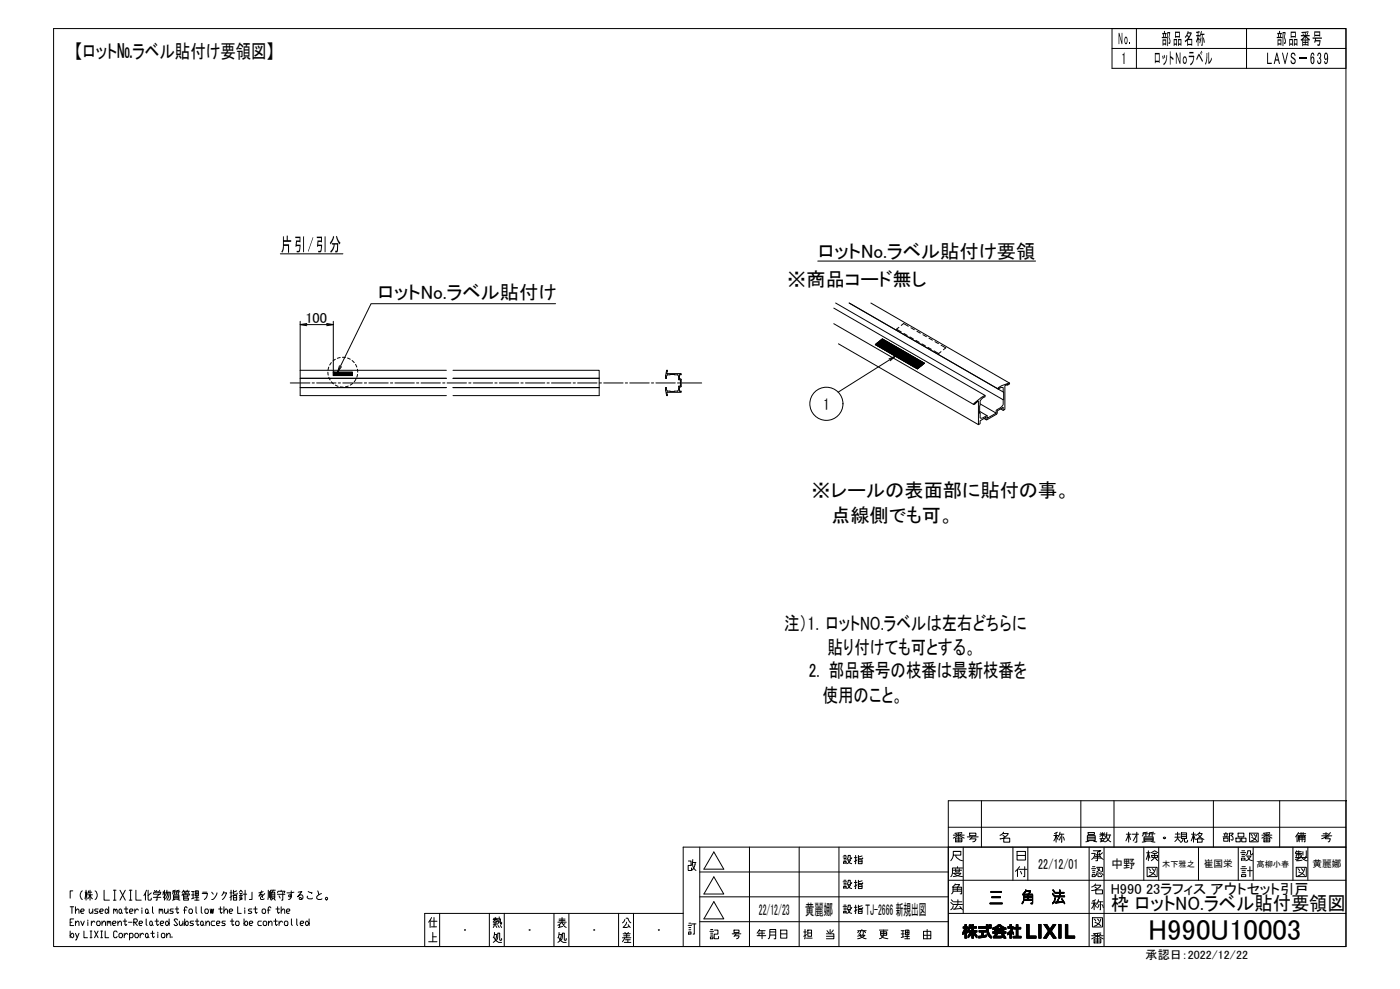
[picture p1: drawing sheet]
<svg xmlns="http://www.w3.org/2000/svg" width="841mm" height="594mm" viewBox="0 0 841 594" stroke-linecap="round" stroke-linejoin="round" font-family="sans-serif">
<!-- layer: TOS_WA -->
<g fill="none" stroke="#000" stroke-width=".6">
<path d="M32 17h777v552h-777zM668 17h141v24h-141zM683 17v24M749 17v24M668 29h141M570 497h239M590 481v28M603 500l-2 2M635 500l-2 1M637 500l-1 3M649 481v28M669 481v28"/>
<path d="M678 500v6M683 500v6h-1M689 500h-2l-1 2M693 500h-2l-1 2M707 500v3l-1 2M717 500v6M721 500l-3 2M729 481v28M769 481v28M809 481h-239v88v-60h239h-399v60M809 481h.1M809 481v88h-554v-20h155"/>
<path d="M414 517h1v3h-2l1 3h1v-2M416 519a5 5 0 0 0 2 4M416 518h2M416 516l-1 4M418 518l-1 3-2 2M420 509v60M429 512l6 10h-12zM450 509v60M480 509v60M504 509v60M506 515h3M507 518h1h-1z"/>
<path d="M507 514h1M507 517h1M507 516h1M509 516h2l-2 3M510 517v1l2 1M512 515l-1 1v-2h-1l-1 2M513 515h2M514 514v5M515 516l-2 1M516 514v2h2v-1M516 516h2v3h-2zM516 518h2"/>
<path d="M518 514l-2 1M573 503l3-1 3 1M573 502h6M573 514h4v-3h-4v3l-2 3M573 511h4M574 503h4v3h-4zM574 501h1M574 505h4M574 514l1 1 3 2M576 500v3M576 503v3M578 500l-4 1"/>
<path d="M578 501h-1M579 509v40M581 503h7M582 504h4l-1 1-1 1M582 500h4v2h-4zM584 503l-1 1M601 504h.1M602 501h4a6 6 0 0 1-5 3M602 502l2 1M603 503h4v3h-4zM608 509v20M611 511h5v6h-5z"/>
<path d="M611 514h5M617 509v20M633 502h3M634 500v6M636 504l-2-2-1 3M637 501h2M637 503l-1 2M638 501v5M639 503v2M653 502h5v3h-5zM653 503h5M653 504h5"/>
<path d="M654 500h3v1h-3zM654 505l-2 1M654 509v60M656 513h2l-1 2-1 1M657 511h4l-2 1v5h-1M657 505l2 1M657 515h4M658 514h3M658 513h2M660 512a4 4 0 0 0 3 4M661 502l1-1 2 1M661 504h3"/>
<path d="M661 501h3M661 500l1 1M662 512l-1 1M662 503l-1 2 3 1M662 500v3M663 509v60M663 504a2.1 2.1 0 0 1-2 2M664 500l-1 1M665 502a4 4 0 0 0 2 4M665 502h2M665 500l-1 3M667 502l-1 2-2 2"/>
<path d="M677 501h2M679 504l-1-3-2 4M680 501h4M683 501l-2 4M687 501h3M687 509v20M687 503h6v2h-6zM687 504h6M688 505l-2 1M688 501v1M689 512h2M690 511v6"/>
<path d="M691 501h3M691 515l-1-3-1 4M692 512l2-1 2 1M692 505l2 1M692 514h3v1h-3zM692 501v1M692 513h3M694 513v2l-2 2M694 515l1 1M695 516l1 1M696 509v20M706 503h3"/>
<path d="M706 501h3M707 503l2 2M710 500h3v4h-3zM710 503h3M710 501h3M711 504l-1 1-1 1M712 504v2h1v-1M716 501h2M718 504l-1-3-1 4M719 504h3v2h-3zM720 509v20M720 501l3 3"/>
<path d="M720 501h2l-1 2-3 1M735 503h3M735 503h3v2h-3zM735 501h3M736 501v2M736 500v1M737 501v2M740 504h1a1.9 1.9 0 0 0-2-2l2-2h-2v6M742 503h3v3h-3zM744 500h3v3h-3zM744 509v20M745 512h3"/>
<path d="M746 516h2v1h-2zM746 503h3v3h-3zM746 514h2M746 513h2M746 511h2M749 514h3l-2 3h-2M750 515v1l2 1M751 500h5v6h-5zM752 501v1M752 503l3 2M752 513l-1-2h-1l-1 2-1 1M753 509v20"/>
<path d="M753 501l1 1M755 501a5 5 0 0 1-3 4M758 503l3-1 3 1M758 502h6M759 503h4v3h-4zM759 505h4M759 501h1M761 500v3M761 503v3M763 500l-4 1M763 501h-1M777 509v20"/>
<path d="M778 513h4M778 515h7M779 515v-2h3v2h-1M779 512h-1M779 511v1h3M779 502l-1 1M780 516v1M780 500l-1 2v4M780 501h4M780 511v4M780 506v-4h4v4h-1M780 504h4"/>
<path d="M780 503h4M781 515l-3 1M782 500v1M782 515h.1M782 502v4M782 515l3 2M782 517h-3M783 512v2M783 500v1M784 516h-1M784 502h-4v3M785 511v4h-1"/>
<path d="M786 509v20M794 502h6M795 501h3M796 503v1h3v1l-1 1M797 500v2M798 503h-2M799 500l-2 2-3 2M44 535h-2v5M49 535a3 3 0 0 0 0 5M51 536h1M52 535v6M52 539v-3l-1 4"/>
<path d="M53 540l1-2 2 2M53 538h3M53 536h2M53 535v2M54 535v6M57 535a3 3 0 0 1 0 5M63 535v6h3M68 535h2M69 535v6M72 535l3 6M75 535l-3 6M78 535h1"/>
<path d="M78 535v6M82 535v6h3M87 536v5M88 535l-2 3M89 535v5l2 1v-1M91 536l-2 2M92 537v-1h5l-1 1M92 539h5M93 537h3l-2 1v3M93 535v1M94 535v1M96 535l-1 1"/>
<path d="M98 536h1M98 536v2M99 535v6M99 538l-1 1M100 536h2v4l-1 1M100 535l-1 3M101 536l-2 4M102 536l-2 5M104 536h2M104 538h3v2h-3zM104 538h3M104 539h3"/>
<path d="M105 536v1M105 535h-1v2M106 536h2M107 536v1M108 535h-2v2M109 538l1-1h4l-1 1M110 535h2M110 538h3v1h-3zM110 540h3v1h-3zM110 535l-1 1M110 539v1M111 535v1"/>
<path d="M112 536v1M112 535h2M113 535l-1 1M113 535v1M115 538h2M115 536h2M116 536v4M117 539l-2 1M117 539h2M117 535h2v3h-2zM117 537h2M118 535v6"/>
<path d="M121 537h4l-1 2-1 1M122 536h2M127 536l1 1M130 536l-2 4h-1M133 538l1-2h2l-1 3-1 1M135 536h-1M138 536h1M139 535v6M139 538l-1 1M140 535v2h2v-1M140 538h2v3h-2zM140 539h2"/>
<path d="M142 535l-2 1M144 536l1-1 1 1M144 538h2M144 539v1M144 537h1M145 537v3M145 539v1M146 540l-2 1M146 537h2M147 535v6M151 536v4h-1M157 535l-1 3 1-1 1 2"/>
<path d="M158 536h-2M159 537l-3 2 1 1h2M161 535v5M162 535v4M163 535v5M163 535h2M163 536h2v4h-2zM163 538h2M163 537h2M164 540l-1 1M164 535v1M164 540l1 1"/>
<path d="M167 536v-1h4v1M167 537h4M168 538v1M169 535h.1M170 536v5h-1M175 535v3h-2h1h1v1l-2 1M177 536h-5M179 536h2l-2 3 1-1h1l1 2h-1h-1l1-1v1M185 538v1v1h3M185 536h2v1M191 535l1 3M193 537a3 3 0 0 0-3 3h1h2"/>
<path d="M420 539h150M420 524h150M429 527l6 10h-12zM506 530h3M507 532h1v1h-1zM507 529h1M507 532h1M507 531h1M509 531h2l-2 3M510 532v1l2 1M512 530l-1 1v-2h-1l-1 2M513 530h2"/>
<path d="M514 529v5M515 531l-2 1M516 529v2h2v-1M516 531h2v3h-2zM516 533h2M518 529l-2 1M570 529h239M572 537l1-1v-3h5v4h-1M573 535h5M573 534h5M573 525h4l-1 1-3 1M573 523h5"/>
<path d="M573 525l2 1 3 1M574 531h2l-1 2v2M574 531l-2 2M574 522v2h2v-2M575 521h.1M578 521h-6v4l-1 2M595 536h7M595 535h7M596 539h5M611 522l-1 1M612 522h5M612 521l-1 1v5"/>
<path d="M613 523l1 2M615 537h5v6h-1h1v-5h-5v3l-1 2 1-2zM615 537h5v5h-1h1v-5h-5v4l-1 1 1-1zM615 537h5v6h-1h1v-6h-5v4l-1 2 1-2zM615 539h5M616 521v6h-1M616 535h3l-1 2 1-2h-3h3l-1 2 1-2h-3h3l-1 3 1-2h-3M616 535l-2 2zM616 535l-2 3zM616 535h3l-1 2v4M616 534l-2 3M632 537l2 2"/>
<path d="M633 535l1 2M633 535l1 1M633 534l1 2M634 538l-2-1 2 1M634 540l-1 1-1 2 1-2zM634 540l-1 1-1 2M634 539l-1 2-1 1 1-1zM634 539l-1 2-1 2 1-2zM634 538h6M634 539h6M634 536h5M634 537h5"/>
<path d="M637 535v4l-2 3 2-4zM637 535v4l-2 3 2-3zM637 534v4l-2 4M637 535v3l-2 4 2-4zM656 522h2M656 525h2v2h-2zM656 524h2M656 523h2M656 521h2M658 532h3a6 6 0 0 1-5 3M658 533l1 1M658 531l-2 2"/>
<path d="M658 535h4v2h-4zM659 521h3v2l-1 1M659 525l-1 1M659 522l2 1M660 524v2l2 1v-1M660 524l1 1M660 521a2.2 2.2 0 0 1-1 3M662 525l1 1M689 521h6v6h-6zM690 522l1 1M691 524l3 2M692 522l1 1"/>
<path d="M694 522a5 5 0 0 1-4 4M745 522h4M746 525h2v2h-2zM746 524h2M746 523h2M746 521h2M749 523h3M751 521v6M779 521h6v6h-6zM780 522l1 1M780 524l4 2M782 522l1 1"/>
<path d="M784 522a5 5 0 0 1-4 4M42 545h2M42 554h1M42 559v4M43 545v4M44 552h-2v4h2M45 547l2-1v3M45 555l2-2v3M45 545v4M45 553v3M49 547h1h1l-1-1h-1v1v2h1M49 553l1 3 1-3"/>
<path d="M50 559v4h3M53 553h.1M53 554v2M54 546v3l2-2M54 559h1M55 559v4M55 553v3M56 546v3M57 559l2 4M57 554l-1-1-1 2M59 553h1v1v2h-1l-1-1zM59 546h-2v1l2 1-1 1h-1"/>
<path d="M59 559l-2 4M60 547h2v-1h-1l-1 1 1 2h1M61 559h1M61 559v4M61 555l2-2v3M61 553v3M63 559v4h2M64 546l1 1-1 2-1-1zM64 554l1-1 1 2M64 553v3M65 545v4M66 554v-1l1 1v2"/>
<path d="M68 555h1l1-1-1-1h-1v1v1v1h1M68 541h2M68 547l1-1v1M68 546v3M69 547l1-1v1v2M70 560v-1h-1l-1 1v3h1h1M71 555l1-2 1 3M71 553v3M72 546l1 1v2l-2-1zM73 548l1 1M74 553h2M75 546h2"/>
<path d="M75 552v3l1 1v-1M76 545v3v1l1-1M77 554h2M78 541h1M78 547h1h1l-1-1h-1v1v1v1h1M80 554h2v-1v-1h-2v4M81 554l1 2M81 546v3M83 547l-1-1-1 1M84 555h1l1-1-1-1h-1v1v2h1M85 545v1M85 547v2"/>
<path d="M88 552v3v1M88 546l1 1-1 2-1-1zM89 548v1M90 553l2 1-1 2-1-1zM92 555v1M92 545v3v1M92 559v4h1M93 553h2M94 552v3l1 1v-1M95 560v1M96 547v-1l1 1M96 546v3"/>
<path d="M96 555h2v-1v-1h-1l-1 1 1 2h1M97 547v-1l1 1v2M99 546v3l2-2M100 553l2 2-1 1-2-1zM101 546v3M102 552v4M104 546h-1l-1 1 2 1v1h-2M105 540l-1 1M105 546h2M106 545v3l1 1v-1M107 553l-1-1h-1v1l2 2-1 1h-1v-1M107 540l1 1"/>
<path d="M108 553v3l2-1M110 553v3M110 547h2M111 552v4M112 553l1 1v2l-2-1zM112 545h-1v4M114 546h1l1 1-1 2h-1l-1-1zM116 553h-1l-1 1 2 1v1h-2M117 541h3M117 553h2M118 545v3v1M118 552v3l1 1v-1"/>
<path d="M121 545v3v1M121 553l1 1v2l-2-1zM122 555l1 1M124 546h1v1v2h-1l-1-1zM124 555l1-2 1 3M124 553v3M126 546l1 3v-3l1 3v-3M129 553h-2v1v2h2M130 555h2v-1v-1h-1l-1 1 1 2h1M131 546h2M132 545v3l1 1v-1M135 547l1-1 1 3"/>
<path d="M135 545v4M135 553h-1l-1 1 1 1h1v1h-2M138 547h1h1l-1-1h-1v1v1v1h1M138 553h2M139 552v3l1 1v-1M142 553h1l1 1-1 2h-1v-1zM143 545v4h2M147 552v4M147 545v1M147 547v2M148 553l1 1-1 2-1-1zM150 555h1l1-1-1-1h-1v1v2h1"/>
<path d="M151 546h-1l-1 1 2 1v1h-2M152 546h2M153 545v3l1 1v-1M157 553h-2v1v2h2M158 546h1l1 1-1 2h-1l-1-1zM159 553h1v1v2h-1l-1-1zM161 547h1M161 555l2-2v3M161 553v3M163 545h-1h-1v4M164 553h3M166 552v3v1l1-1"/>
<path d="M166 546h2M167 545v3v1l1-1M168 553v3M169 547l2-1v3M169 545v4M170 554l-1-1-1 2M171 553h1l1 1-1 2h-1v-1zM172 547h2v-1h-1l-1 1 1 2h1M175 552v3l1 1M178 552v3l1 1M180 555h2l1-1-1-1h-1l-1 1 1 2h1M184 553l2 2-1 1-1-1z"/>
<path d="M186 552v4M258 553l-1 1M259 553h4M259 557h3M259 551l-1 2v4M261 551v6M264 549v20M279 559h.1M294 549v20M296 554h2M296 552h3M297 556l-1 1"/>
<path d="M297 552l-1 2M297 554v1M298 551v1h-2h3M298 556v1M298 552v1h1M298 555l-2 1M299 552h2v3v-1M299 553l1 1M299 556l1 1M300 551v2l-1 2M301 556v1M303 549v20"/>
<path d="M318 559h.1M333 549v20M335 556l1-1v2M335 554h5M336 552h3M336 553h3M338 554l1 2 1 1M338 551v3l-2 1M338 556l-3 1M339 555h-1M342 549v20M357 559h.1"/>
<path d="M372 549v20M375 552l-1 2M376 552h1l2 2M376 554l-2 3 4-1M377 555l2 2M381 549v20M395 559h.1M413 556h2M414 560h1v1h-1zM414 558h1M414 557h1M414 555h1"/>
<path d="M415 555h3M417 555v6h-1M420 554h150M426 559h3M427 558h1M429 542l6 10h-12zM429 559h2v2h-2v3h2l1-1M441 559h3v1h-3zM456 559l-1 2M456 558v1h4M458 559v5M462 560h4"/>
<path d="M469 559h4v5h-4zM483 560h1M484 558l-1 6M485 559h3v3h-3zM497 559l1 1M499 558v3M501 559l-2 1M506 545h3M507 547h1v1h-1zM507 546h1M507 544h1M509 546h2l-2 3"/>
<path d="M510 547v1l2 1M512 545l-1 1v-2h-1l-1 2M513 545h2M514 544v5M515 546l-2 1M515 559h5M516 544v2h2v-1M516 546h2v3h-2zM516 547h2M516 559l-1 1M517 559l-1 2M518 558v1"/>
<path d="M518 544l-2 1M519 559l-1 2M519 559l1 1M528 559h5M529 560h4v2h-4zM531 559v3l-2 2h-1M541 559h2M542 559v4M544 559h2v2h-2zM545 559v5M555 559h4v5h-4zM557 558v6"/>
<path d="M570 549h239M571 542l1 1M571 541l2 1M573 544l-2 2M573 543h5M573 542h5M575 541v2l-2 3M577 544l1 2M577 546h-4M578 560v1M579 557v1M579 560v1"/>
<path d="M579 559v2M579 559v1M579 558v2M580 557v3M580 555h1v2v1v1v1v4h-1v-4l-2 1 2-3h-1v-1h1zM580 555v9M581 555v9M581 557v1M581 558v2M581 559v1M582 557v2M582 559v1"/>
<path d="M582 557v1M582 556h1v1h1v-2h1v2h2v1h-2v1h2v1h-1l1 2v1l-2-3v4h-1v-4l-3 3v-1l2-2h-1v-1h2v-1h-1l-1 1zM582 556v2M583 556v2M583 559v1M583 559v3M583 556h.1M583 557v1M583 559v2M584 557v1M584 559v2M584 555v9"/>
<path d="M585 555v9M585 557v1M585 559v2M585 559v3M586 557v1M586 559v3M586 559v1M587 559v1M588 557h5v-2h1v2h2v1h-2l2 6-3-3v-3h-5zM588 557v1M588 559h4v1h-1v2h2v1h-5v-1h2v-2h-2zM588 559v1"/>
<path d="M589 557v1M589 559v1M590 557v1M590 559v1M590 559v4M591 557v1M591 559v4M591 559v1M592 557v1M592 559v1M593 555v4M593 555v5"/>
<path d="M593 555v6M593 555v7M594 557v1M594 558v4M594 559v3M594 556h2h-2zM594 556h.1M595 556h.1M595 557v1M595 543h7M595 542h7M596 557l4-1h1l3 1v1l-6 1v-1h-2z"/>
<path d="M596 560h8v1h-5v1h3v-1h1l1 3h-1v-1h-6v-1l1-1h-2zM596 557v1M596 560v1M597 557v1M597 560v1M598 557v2M598 560v1M598 558l2-2 3 2zM598 560v3M599 556v3M599 560v3M599 556v2"/>
<path d="M599 558v1M599 560v2M599 556v1M599 560v1M600 556v1M600 558v1M600 560v1M600 556h.1M601 556v1M601 558v1M601 560v1M602 556v1"/>
<path d="M602 558v1M602 560v1M602 556v2M602 557v2M603 557v2M603 560v1M603 557v1M604 557v1M604 560v1M605 557v1M606 557v1M606 560v1"/>
<path d="M607 557v1M607 559v2M607 555h1v2h1l-1 2 1 1v1l-1-1v4h-1v-3l-2 1v-2l3-2h-3v-1h2zM607 555v3M607 559v5M607 558v6M608 555v9M608 557v3M608 557v4M608 557v2M608 560v1M608 557v1"/>
<path d="M609 557v1M609 560v1M610 557v1M610 555h2v2h1v1h-1v4h1v1h-4v-1h1v-4h-1v-1h1zM611 555v8M612 557v1M613 557v1M614 543l1-2v-3h5v5h-1M615 541h5M615 540h5M617 555h1v7h4v2h-5zM617 555v9"/>
<path d="M618 555v9M624 555h1v9h-1zM624 555v9M625 555v9M627 555h2l2 3 2-3h1l-2 4 2 5h-1l-2-4-2 4h-2l3-5zM627 555h.1M627 555v1M628 555v1M628 555v2M629 555v3M629 556v2M629 556v3"/>
<path d="M630 556v3M630 560v2M630 557v5M630 557v4M630 558v3M631 558v3M631 558v2M631 557v4M631 557v5M632 557v5M632 557v2M632 560v2"/>
<path d="M632 556v3M632 556v2M633 555v3M633 555v2M634 555v1M634 542l5-1-5 1h5h-5h5h-5h1h4M634 555h.1M636 555h1v9h-1zM636 555v9M637 555v9M638 540l2 3M640 542l-2-2 2 3"/>
<path d="M640 555h1v7h5v2h-6zM640 555v9M641 555v9M656 542h3M656 551h6v6h-6zM657 552l1 1M657 541v5M658 554l3 2M658 541h-2M659 545l-2-3-1 4M659 552l1 1M660 542h3"/>
<path d="M660 541l-1 2M660 543l-1 2M661 542v4M661 552a5 5 0 0 1-4 4M662 543l1 2M43 561h1v2l-2-1zM45 561l1 2M47 561l-1 4h-1M54 563h1M61 563h1M72 561h1h1l-1 2h-1h-1zM75 561v2"/>
<path d="M77 561h-1l-1 1M78 561h1h1l-1 2h-1M78 561v4M82 561h1v2h-1h-1zM84 561v2M86 561h-1l-1 1M88 561h1l-1 2h-1zM89 563h.1M91 561h2M95 561v2M97 561h2v2h-2zM100 562l2-1v2"/>
<path d="M100 561v2M103 563h.1M257 566h6M260 563h2M260 560v6M297 563l1 2 2 1h1M297 561h1l-1 4-1 1M297 560l-1 3M301 564v1h-1v-4h-1v3l-1 1M335 563l2 2 1 1h2M336 561h1l-1 4-1 1M336 560l-1 3"/>
<path d="M340 564v1h-1v-4h-1v3l-1 1M374 563h5M374 561h5M375 562h3M375 566h4M375 563l-1 3M375 560l1 1M376 564h3M376 561v2M377 564v2M378 560l-1 1M427 563h1v1h-1z"/>
<path d="M427 561h1M427 562h1M440 561h5M441 563l3-1-1 2h-1M442 561l-1 1M455 562h5M459 561h-3v1M462 564v-2v-4h4v6h-1M462 562h4M469 561h4M484 561l-1 1M485 564h3"/>
<path d="M485 560h3M496 561h5v3h-5M496 562h5M517 562l3 2M517 562h3l-5 2M517 561l-2 1M529 561h4M529 562l1 1 3 1M541 561h2M543 563h-2M544 564h2M544 563h2"/>
<path d="M544 560h2M555 562h4M582 562v1M582 561v2M583 560v2M586 560v2M586 561v1M586 561v2M587 562v1M588 562v1M589 562v1M590 562v1"/>
<path d="M591 562v1M592 562v1M593 562v1M594 560v2M594 561v2M595 561v2M595 562v1M595 562v2M597 562v1M598 562v1M598 561v2M599 562v1"/>
<path d="M600 562v1M601 562v1M602 562v1M602 561h.1M602 561v1M602 561v2M603 561v2M603 562v2M604 562v2M604 563v1M605 560v2M609 562v1"/>
<path d="M610 562v1M612 562v1M613 562v1M618 562v2M619 562v2M620 562v2M621 562v2M622 562v2M627 563v1M628 563v1M628 562v2M628 561v3"/>
<path d="M629 561v2M629 560v3M629 560v2M632 560v3M633 561v2M633 561v3M633 562v2M634 562v2M634 563v1M642 562v2M643 562v2M644 562v2"/>
<path d="M645 562v2M646 562v2M656 564l3-2 4 2M656 562h7M657 564h4v2h-4zM657 561l1 1M657 565h4M659 561v3M659 564v2M661 560l-4 1M661 561l-1 1"/>
<circle cx="700" cy="503" r=".6"/>
<circle cx="196" cy="540" r=".7"/>
</g>
<!-- layer: TOS_S1 -->
<g fill="none" stroke="#000" stroke-width=".6">
<path d="M501 194l84 49M501 185l91 53M502 182l101 58v3l-4 3-1 2M510 182l93 53v5M510 182l90 52M523 182l83 48M540 197l-1 1 2 1M541 195l2-1 3 2M547 197l2 1M551 199l2 1M504 207l84 48M526 207l4-3 25 14-4 4z"/>
<path d="M543 200l2 1M547 202l2 2M550 204l2 2M554 207l2 1M554 201l3 1M557 209l2 1M558 203l2 1M561 211l3 1 1-1M562 205l2 1M565 207l3 2-1 1M180 233h88M180 227h88"/>
<path d="M200 224h12v2h-12zM268 222h-88v16h88M272 222h88v16h-88M272 233h88M272 227h88M401 223v1h8v1h-1v3h1v4h-1v3h1v1h-8v2M401 223v-1l-1 5 1-2h6l1 3h1v2v2h-1l-1 3h-6l-1-2 1 5M401 238h.1M401 223h.1M603 235v-2h-2l-1 1v-1l6-3v1l-2 1v14l-1 1-2-1M605 231h.1M589 247l4 3"/>
<path d="M589 243l9 5-5 3v-1l-3 1h-1v-3M591 251l2 1M603 247v-2l-4 2v2l-6 3-1-1-3 2v2h-1v-14l-3 2 7-5-3 3v7"/>
</g>
<!-- layer: TOS_K1 -->
<path d="M180 227h88M180 233h88M272 227h88M272 233h88" fill="none" stroke="#000" stroke-width=".6"/>
<!-- layer: TOS_K3 -->
<g fill="none" stroke="#000" stroke-width=".6">
<path d="M174 230h12M188 230h1M190 230h12M203 230h2M206 230h12M219 230h1M222 230h11M235 230h1M237 230h12M250 230h2M253 230h12M266 230h1"/>
<path d="M269 230h11M282 230h1M284 230h12M297 230h2M300 230h12M313 230h1M316 230h11M329 230h1M331 230h12M344 230h2M347 230h12M360 230h1"/>
<path d="M363 230h11M376 230h1M378 230h12M391 230h2M394 230h12M407 230h1M410 230h12"/>
</g>
<!-- layer: TOS_S1 -->
<path d="M200 224l12 2v-2zM200 224l12 2h-12z" fill="#000" stroke="#000" stroke-width=".6"/>
<!-- layer: TOS_K2 -->
<g fill="none" stroke="#000" stroke-width=".6">
<path d="M199 218l-1 1M201 216l-1 1M204 215h-1M206 215h1M209 215l1 1M212 217l1 1M214 219v2M197 224v1M198 221l-1 1M198 227v1M199 229l1 2M201 231l2 1"/>
<path d="M204 232l2 1M209 232h-2M212 230l-2 1M214 228l-1 1M215 222v2M215 225l-1 2"/>
</g>
<!-- layer: TOS_M1 -->
<g fill="none" stroke="#000" stroke-width=".6">
<path d="M168 152h38M491 157h131M180 193v29M184 195h12M200 193v31"/>
<circle cx="496" cy="243" r="10"/>
</g>
<!-- layer: 0 -->
<path d="M180 195h4M184 194l-4 1 4 1M196 194l4 1-4 1M196 195h4M334 182h-111l-20 42M204 220l-1 4 2-4M534 216l4-2-3 3M538 214l-34 22" fill="none" stroke="#000" stroke-width=".6"/>
<!-- layer: TOS_M1 -->
<g fill="#000">
<path d="M726 31v1v5l2-2-2 3zM725 32v3l-1 4z"/>
<path d="M796 32h1l1 2v3l-1 2-2-2h1l1 1v-2v-1l-1 1v-1zM796 32v2l1 1v-1z"/>
<path d="M199 146h4v6h-2v-1l1-1 1-3h-2l-1 2-1 3-1-1 2-2v-2h-1zM200 142h1l-2 5-1-1zM202 142l3 4-1 1z"/>
</g>
<!-- layer: TOS_K5 -->
<g fill="none" stroke="#000" stroke-width=".6">
<path d="M526 207l1 1M526 207l3-3 11 11 4-4M527 208l4-4 14 14 3-4 6 6M527 206l4 4 4-4 14 14M527 206l-1 1M527 206l5 5M528 206l5 5M528 205l6 7M528 205l7 7 4-3M528 205l8 8 3-4M528 205l8 8 4-4M528 205l9 9 4-4 11 11"/>
<path d="M529 205l9 9 4-4M529 205l10 10 4-4 9 10M529 209l4-4 13 14M529 204l12 12 3-4M529 204l12 12 4-4 8 8M530 204l12 12 4-3M530 204l13 13M530 204l14 13M530 204l-4 3M530 204l-3 3M530 210l4-4 14 14 4-4M531 204l-4 4"/>
<path d="M531 204l-3 4M532 205l14 13 3-3M532 205l-4 3-2-1M532 205l-4 3M532 205l-4 4M532 205l-3 4M533 205l-4 4-2-3M533 211l4-4 14 14 3-3M533 205l-4 4M533 205l-3 4M533 205l14 14 4-3 3 3M533 206l-3 3-3-3"/>
<path d="M534 206l-4 3M534 212l4-4 13 14M534 206l-4 4M534 206l-3 4-4-4M535 206l-4 4M535 212l3-4 13 13M535 207l-3 3M536 207l-4 4M536 207l14 14 4-4M536 207l-3 4M537 207l-4 4M537 208l-4 3"/>
<path d="M537 208l-3 3M538 208l-4 4M538 214l4-4 10 11M539 209l-4 3M539 209l13 12 3-3M540 209l-4 4M540 215l3-4 10 9M540 209l12 12M540 210l-3 3M540 215l4-3 9 8M541 210l-4 3M541 210l-4 4"/>
<path d="M541 210l-3 4M542 210l-4 4M542 216l4-3 7 7M542 211l-4 3M542 211l-3 3M543 211l-4 4M543 217l4-4 6 7 2-2M544 217l3-3 7 6M544 211l-4 4M544 212l-4 3M545 212l-4 4M545 212l-3 4"/>
<path d="M545 218l4-3 5 4M546 213l-4 3M546 213l-4 4M546 219l4-4 4 4M546 213l-3 4M547 213l-4 4M548 214l-4 3M548 214l-4 4M548 220l4-4 3 3-3-2-3 3M549 214l-4 4M550 215l-4 4M550 215l-3 4"/>
<path d="M551 215l-4 4M551 216l-4 3M551 216l-3 4M552 216l-4 4M552 216l-3 4M553 217l-4 3M553 217l-4 4M554 217l-4 4M554 217l1 1M554 218l-3 3M555 218l-4 4M555 219l-2-2-3 4"/>
<path d="M555 218h.1"/>
</g>
<text font-size="17.4" x="690" y="565">H990U10003</text>
<g font-size="11.6">
<text x="45" y="35">【ロット№ラベル貼付け要領図】</text>
<text x="168" y="151">片引/引分</text>
<text x="491" y="155">ロットNo.ラベル貼付け要領</text>
<text x="473" y="172">※商品コード無し</text>
<text x="227" y="180">ロットNo.ラベル貼付け</text>
<text x="488" y="299">※レールの表面部に貼付の事。</text>
<text x="499" y="313">点線側でも可。</text>
<text x="471" y="378">注）1．ロットNO.ラベルは左右どちらに</text>
<text x="497" y="393">貼り付けても可とする。</text>
<text x="486" y="407">2. 部品番号の枝番は最新枝番を</text>
<text x="494" y="422">使用のこと。</text>
<text x="667" y="547">枠 ロットNO.ラベル貼付要領図</text>
</g>
<g font-size="10.1">
<text x="672" y="27">No.</text>
<text x="698" y="27">部品名称</text>
<text x="767" y="27">部品番号</text>
<text x="674" y="39">1</text>
<text x="693" y="38">ロットＮｏラベル</text>
<text x="761" y="39">LAVS－639</text>
<text x="495" y="246">1</text>
</g>
<g font-size="9.3">
<text x="456" y="549">22/12/23</text>
<text x="484" y="549">黄麗娜</text>
<text x="520" y="550">TJ-2666 新規出図</text>
</g>
<g font-size="8.7">
<text x="183" y="194">100</text>
<text x="624" y="522">22/12/01</text>
<text x="667" y="537">H990 23ラフィス アウトセット引戸</text>
</g>
<g font-size="7.2">
<text x="668" y="521">中野</text>
<text x="688" y="576">承認日：2022/12/22</text>
</g>
<g font-size="5.8">
<text x="723" y="521">崔国栄</text>
<text x="788" y="521">黄麗娜</text>
</g>
<g font-size="4.9">
<text x="698" y="521">木下雅之</text>
<text x="755" y="521">髙柳小春</text>
</g>
</svg>
